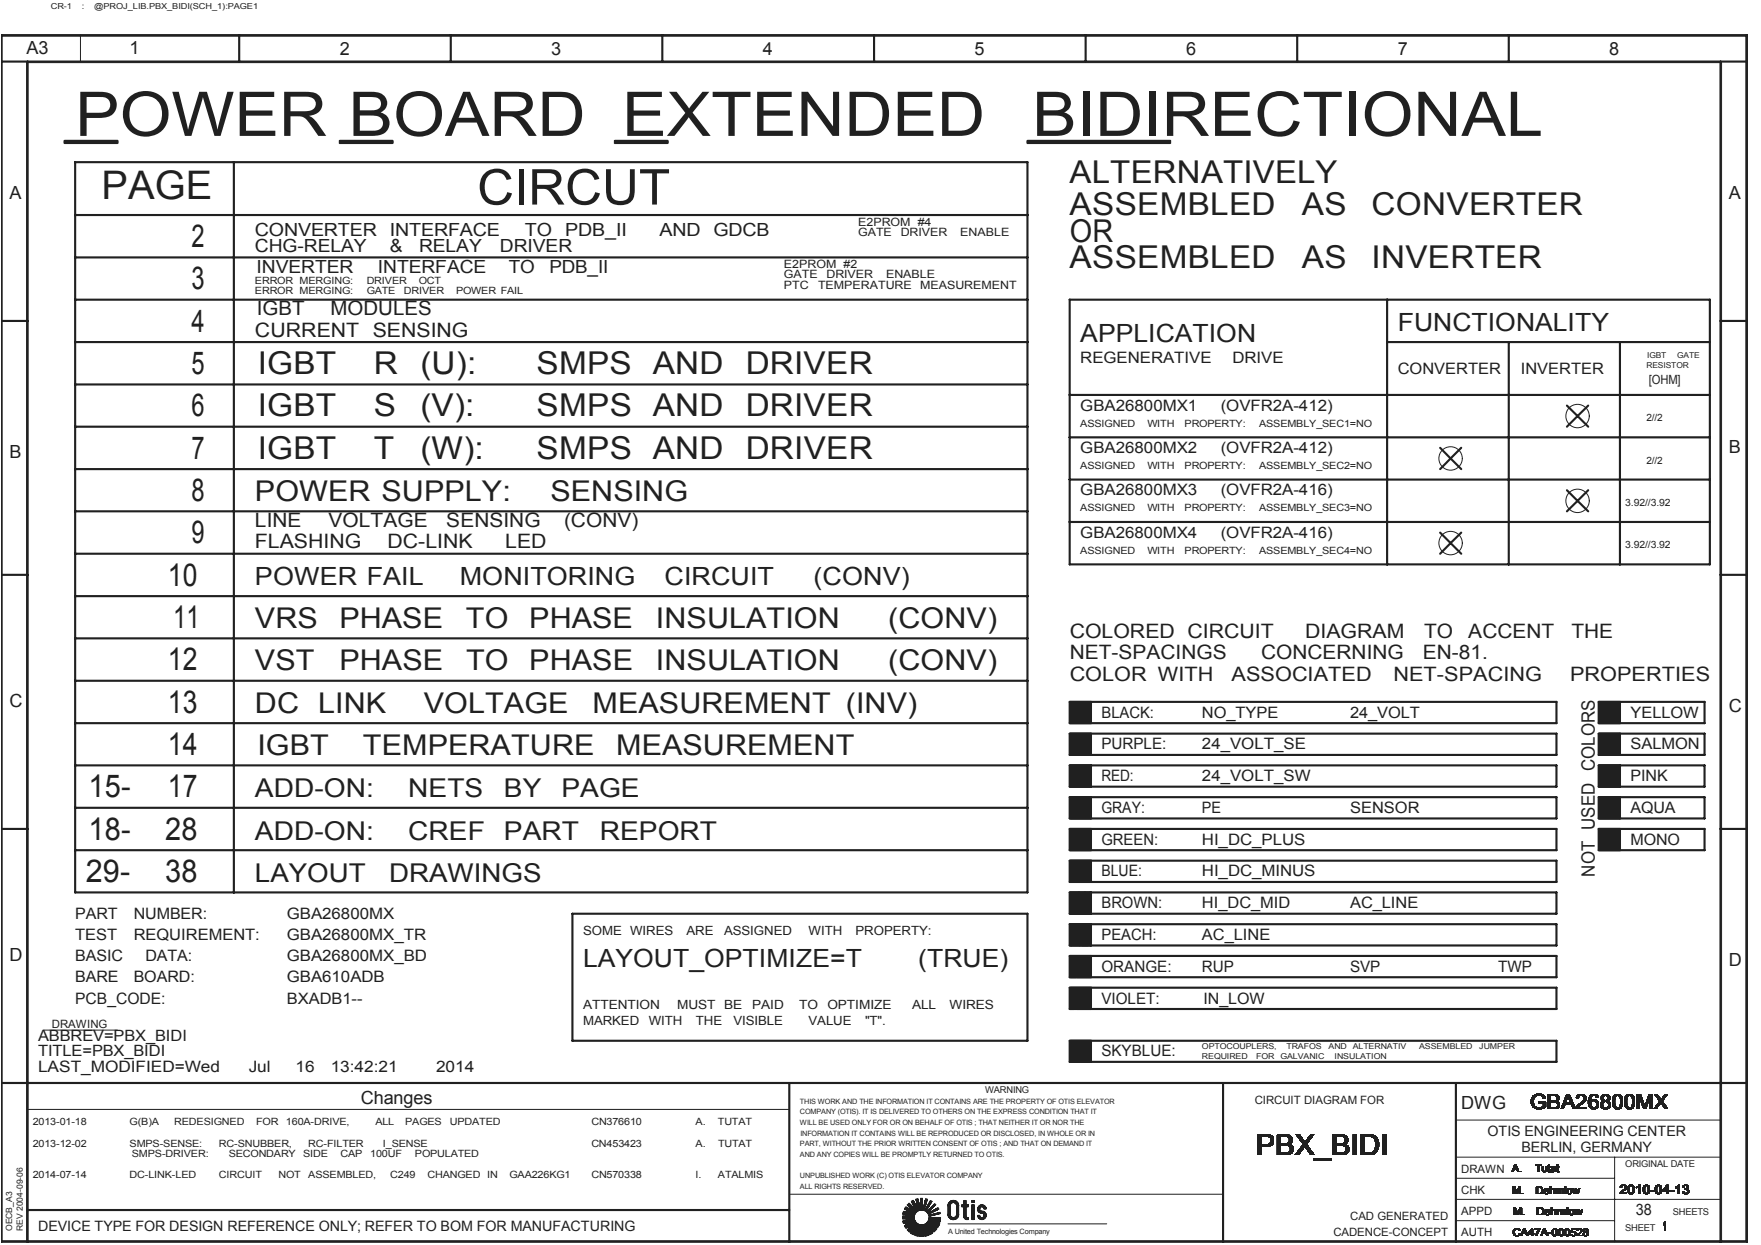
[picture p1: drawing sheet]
<svg xmlns="http://www.w3.org/2000/svg" width="297mm" height="210mm" viewBox="0 0 297 210" stroke-linecap="round" stroke-linejoin="round" font-family="sans-serif">
<g fill="none" stroke="#231f20" stroke-width=".17">
<path d="M.4 6.1h294.1v203.1h-294.1zM13.6 5.9v4.5M7.3 173.7h12.5M4.7 187h128.4M245.6 195.1h44.6M245.6 188.8h44.6M245.6 198.7h26.7M272.3 195.1v14.3M4.5 209.4v-198.8h285.9v198.8M133.1 201.3h73.2M152.2 205.5h2.1M152.2 205.1h2"/>
<path d="M152.2 205h2.1M152.2 205.2h2M152.2 205.3h2M152.2 205.4h2M152.3 204.7h2M152.3 204.6h2.1M152.3 206h2.2M152.3 204.5h2.1M152.3 205.9h2.1M152.3 204.4h.9M152.3 204.5h1.1M152.3 204.4h.8"/>
<path d="M152.3 206.1h1.1M152.3 204.5h1.2M152.3 206h1.3M152.3 206.1h.9M152.4 204.3l.6 .1M152.4 204.3h.3M152.4 206.2h.7M152.4 206.2h.2M152.4 206.3l1.3-.3-1.2 .6h1.1M152.4 205.8h1.9M152.5 204.7h1.8M152.5 203.8l1.5 .8-1.6-.4h.1"/>
<path d="M152.6 203.8l.9 .1M152.6 203.8h.8M152.6 205.8h1.7M152.6 203.7h.6M152.6 203.8h.7M152.6 206.8h.7M152.6 206.8h.8M152.6 204.8h1.7M152.7 203.7h.5M152.7 203.6h.4M152.7 206.9h.5M152.7 203.6h.3"/>
<path d="M152.7 203.9h.9M152.7 206.6h1M152.7 203.6h.2M152.7 207h.3M152.7 206.5h5.7M152.8 203.5h.1M152.8 207h.1M152.8 207.1h.1M152.8 206.5h5.6M152.8 207.1l1-.6-.8 .9 .8-.1M152.8 205.7h1.5M152.8 204h.9"/>
<path d="M152.9 206.5h2.3M152.9 204h.8M152.9 206.2h-.5M153 204h.8M153 204.8h1.3M153 206.4h2M153 204.1h.8M153.1 207.4h.6M153.1 203.2h.6M153.1 206.4h1.8M153.1 204.1l.9 .1M153.1 203.1h.5"/>
<path d="M153.1 207.3h.7M153.1 203h.4M153.1 206.9h-.4M153.1 206.3h1.7M153.1 203.3h.6M153.1 207.3h.8M153.1 207.5h.5M153.1 205.7h1.2M153.2 203h.3M153.2 203.3h.6M153.2 207.2h.7M153.2 207.5h.4"/>
<path d="M153.2 207.2h.8M153.2 206.3h1.5M153.2 202.9h.2M153.2 204.2h.9M153.3 205.6h1M153.3 204.2h1.4M153.3 207.6h.2M153.3 206.2h1.4M153.3 203.4h.5M153.3 207.1h4.6M153.3 203.4h.6M153.3 204.9h1"/>
<path d="M153.4 207.7h.1M153.4 207h4.4M153.4 205.6h.9M153.4 203.5h.6M153.4 204.3h1.3M153.4 207.7l.7-.6-.5 .8M153.4 206.9h4.4M153.4 203.6h.6M153.4 204.3h1.2M153.4 206.2h1.2M153.5 203.6h.6M153.5 206.7h-.9"/>
<path d="M153.5 206.9h4.2M153.5 204.9h.8M153.5 205.5h.8M153.5 203.6h.7M153.5 206.8h4.2M153.5 206.1h1M153.6 203.7h.6M153.6 204.4h1M153.6 206.1h.9M153.6 206.8h4M153.6 203.1h-.6l1.3 1.2-1.5-.8M153.6 203.7h.7"/>
<path d="M153.6 205h.7M153.6 206h.9M153.7 204.4h.8M153.7 203.8h.6M153.7 205.5l-1.4 .4h2.1M153.7 207.9h.6M153.7 204.5h.8M153.7 202.5l.9 1.6-1.3-1.2M153.7 206.6h4.7M153.7 207.8h.6M153.7 202.5h.4M153.7 203.8l.7 .1"/>
<path d="M153.7 208h.5M153.7 202.6h.4M153.7 202.6h.5M153.8 207.7h.6M153.8 202.7h.4M153.8 202.7h.5M153.8 204.5h.7M153.8 202.5h.3M153.8 203.9h1.8M153.8 207.6h.7M153.8 208h.4M153.8 208h.3"/>
<path d="M153.8 207.5h3.4M153.8 202.8h.5M153.9 202.9h.4M153.9 202.8h.4M153.9 207.4h3.2M153.9 207.5h.6M153.9 202.5h.2M153.9 204h2M154 203h.4M154 204h1.9M154 207.3h3.1M154 202.4h.1"/>
<path d="M154 208.1h.1M154 204h1.2M154 207.3h3M154 203.1h.5M154 203.1h.4M154 204.1h1M154 207.2h4M154 207.1h-.8M154.1 204.1h.8M154.1 208.2h.1M154.1 207.1h3.9M154.1 208.2l.5-.8-.3 .9h.6"/>
<path d="M154.1 203.2h.4M154.1 204.2h.7M154.1 203.3h.5M154.1 203.3h.4M154.2 203.4h.4M154.3 203.5h.3M154.3 203.6h.4M154.3 203.5h.4M154.3 207.8l-.6 .1M154.3 204.7h-2l1.5 .3M154.4 208.2h.5M154.4 203.7h.4"/>
<path d="M154.4 207.7h-.7M154.4 203.8h.4M154.4 208h.6M154.4 208.1h.6M154.5 203.8h1.1M154.5 207.6l-.7 .1M154.5 207.9h.5M154.5 208h.5M154.5 208.3h.4M154.5 207.8h.6M154.5 207.7h2.7M154.5 207.7h2.8"/>
<path d="M154.5 202.3h.4M154.6 202.5h.3M154.6 202.4h.3M154.6 207.5l2.6 .1M154.6 202.6h.3M154.6 207.5h2.5M154.6 202.2h.2M154.6 202.7h.3M154.6 202.7h.4M154.7 202.9h.3M154.7 202.8h.3M154.7 203h.3"/>
<path d="M154.7 203h.4M154.7 203.1h.4M154.7 203.2h.4M154.8 208.4h.1M154.8 203.3h.3M154.8 203.4h.3M154.8 203.5h.4M154.9 203.6h.3M154.9 202.2h-.4l.4 1.8-.9-1.6M154.9 203.5h.3M154.9 203.7h.3M154.9 203.8h.7"/>
<path d="M154.9 208.4l.2-.8v.9M155.1 208.2h.6M155.1 208h.6M155.1 208.1h.6M155.1 208.4h.6M155.1 208.3h.6M155.1 207.8h.6M155.1 207.9h.6M155.1 207.8h1.3M155.3 202.5h.3M155.3 202.4h.3M155.3 203.6h.3"/>
<path d="M155.3 203h.3M155.3 202v1.9l-.5-1.8M155.3 202.1h.3M155.3 203.1h.3M155.3 203.7h.3M155.3 202.2h.3M155.3 202.9h.3M155.3 203.5h.3M155.3 203.4h.3M155.3 203.3h.3M155.3 203.2h.3M155.3 202.3h.3"/>
<path d="M155.3 202.6h.3M155.3 202.7h.3M155.3 202.8h.3M155.3 202h.3v2M155.3 208.5h.3M155.6 204h.3M155.7 203.9h.2M155.7 203.8h.3M155.7 203.7h.3M155.8 203.6h.2M155.8 206.5h2.6M155.8 203.5h.2"/>
<path d="M155.8 203.4h.2M155.8 207.8h.6M155.8 203.3h.3M155.8 207.9h.6M155.8 208h.7M155.8 203.4h.3M155.9 208h.6M155.9 203.2h.2M155.9 206.4h2.5M155.9 203h.3M155.9 208.2h.6M155.9 203.1h.3"/>
<path d="M155.9 208.1h.6M156 202.9h.2M156 208.2h.5M156 202.8h.2M156 202.7h.3M156 202.5h.3M156 204.1h.2M156 208.4h.1M156 208.4l-.3-.7v.8M156 202.6h.3M156 204h.3M156 206.4h2.4"/>
<path d="M156.1 202.2h.3l-.5 1.9M156.1 204.2h.1M156.1 206.3h2.4M156.1 202.3h.3M156.1 202.1h.1M156.1 202.2h.2M156.1 202.1l-.4 1.9M156.2 203.1h-.3M156.2 203.8h.2M156.2 206.3h2.3M156.2 203.7h.3M156.2 202.9h-.2"/>
<path d="M156.3 203.6h.2M156.3 206.2h2.1M156.3 203.6h.3M156.3 204.3h.3M156.3 202.5h-.3M156.3 203.5h.3M156.3 206.2h1.9M156.4 202.4h-.4M156.4 203.9h-.3M156.4 204.4h.1M156.4 206.1h1.7M156.4 206.1h1.8"/>
<path d="M156.4 203.8l-.3 .1M156.4 204.2h.3M156.4 208.3l-.4 .1M156.4 207.7h-1.9M156.4 203.4h.3M156.4 206h1.6M156.5 207.7h.8M156.5 203.3h.3M156.5 204.1h.3M156.5 204.6h.3M156.5 207.8h.8M156.5 205.9h2.1"/>
<path d="M156.6 204.7h.1M156.6 204h.3M156.6 205.8h2M156.6 203h.3M156.6 203.1h.3M156.6 207.9h.7M156.6 205.7h2M156.6 207.9h.6M156.7 205.5h1.9M156.7 205.6h1.9M156.7 204.2h-.4M156.7 203.4h-.3"/>
<path d="M156.7 205h.3M156.7 208h.5M156.7 205h.4M156.7 204.9h.6M156.7 204.5h.3M156.7 205.7h1.9M156.7 205.5h2M156.7 204.5h.4M156.7 202.9h.3M156.7 208h.4M156.7 202.8h.3M156.7 205.3h2"/>
<path d="M156.7 205.4h2M156.7 203.3h-.3M156.8 204.1l-.4 .1M156.8 208.2h.1M156.8 204.4h.4M156.8 208.1h.1M156.8 202.7h.3M156.8 203.8h.3M156.8 208.2l-.4-.6 .2 .7h-.6M156.8 203.2h-.3M156.9 203.1h-.4M156.9 203.8h.3"/>
<path d="M156.9 204.4h.3M156.9 202.6h.3M156.9 202.6h.2M156.9 202.5h.3l-1 1.7M156.9 202.5h.2M156.9 203.7h.3M156.9 202.5h.1M156.9 202.4l-.9 1.7h.2M157 202.9h-.3M157 203.6h.3M157 203.9h-.3M157 204.3h.5"/>
<path d="M157 207.3h1M157.1 203.6h.3M157.1 203.5h.3M157.1 203.8l-.4 .1M157.1 207.3h.9M157.1 203.5h.4M157.1 207.3h.8M157.2 204.2h.5M157.2 207.4h.6M157.2 203.4h.4M157.3 203.6h-.4M157.3 207.5h.5"/>
<path d="M157.3 204.7h.8M157.3 207.5h.4M157.3 203.3h.4M157.4 204.3l-.5 .1M157.4 207.5h.3M157.4 204.1h.5M157.5 203.1h.3l-1.4 1.4M157.5 207.6h.1M157.5 204h.5M157.5 204.7h.8M157.5 203.1h.3M157.5 203.4h-.3"/>
<path d="M157.5 204h.6M157.5 203h.3M157.5 207.7l-.5-.5 .3 .6h-.7M157.6 203h.1M157.6 204.2h-.5M157.6 204h.5M157.6 204.7h.8M157.7 202.9l-1.4 1.4h.3M157.7 203.3h-.4M157.7 206.8h.6M157.7 204.8l-.9 .1M157.8 204.6h.8l-1.9 .5h.2"/>
<path d="M157.8 203.9h.6l-1.8 .8M157.8 203.2h-.4M157.8 204.1l-.5 .1M157.9 203.8h.4M157.9 204.6h.7M157.9 206l.6 .2h-2.3M158 203.8h.3M158 206.9h.2M158 204.8h-.9M158 203.7h.3M158.1 206.9h.1M158.1 203.7h.2"/>
<path d="M158.1 203.6h.1l-1.7 1 .4-.1M158.2 206.9l-.7-.2 .5 .5h-4M158.2 204.5h.4M158.3 203.9h-.6M158.3 204.5h.3M158.4 206.7h-4.8M158.4 204.4h.2M158.6 204.4l-1.9 .5h.7M158.6 206h-2.2M159.9 204.9h.1M159.9 203.3h.4v1.4h-.4M159.9 206.3h26.8"/>
<path d="M159.9 203.2h.4M159.9 203.3h.4M159.9 204.8h.4M159.9 203.1v1.8M159.9 204.9l.2 .4M159.9 203.3v1.4M159.9 203h.5M159.9 203.1h.4M159.9 204.9h.4M160 203h-.1M160 202.9h.4M160 203.3v1.4"/>
<path d="M160 205.1h.4M160 202.9h.5M160 205.1h.5M160.1 202.8l-.2 .3M160.1 202.8h.1M160.1 203.3v1.4M160.1 202.8h.5M160.1 205.3h1.4M160.1 202.7h1.4M160.2 202.7l-.1 .1M160.2 205.4l.2 .1h.8M160.2 203.3v1.4"/>
<path d="M160.2 205.4h1.2M160.2 202.6h1.2M160.3 202.6h-.1M160.3 202.6h1M160.3 205.4h1M160.3 205.5h1M160.3 203.1h-.4M160.4 202.5h-.1M160.4 205h-.5h.5M160.4 202.5h.1M160.4 202.5h.8M160.4 203h-.5"/>
<path d="M160.4 202.5l.3-.1 .5 .1M160.4 205.5h.8M160.5 205.6h.1M160.6 202.5h.4M160.6 205.2h-.5h.5M160.6 205.6h.4M161 202.8h.6M161 205.2h.6h-.6M161.1 205.6h.1M161.1 202.9h.5M161.1 205.1h.5M161.2 202.9h.4"/>
<path d="M161.2 205.1h.4M161.2 202.5h.1M161.2 203h.5M161.3 203h.4M161.3 205h.4M161.3 202.5l-1 .1M161.3 202.5v.1M161.3 203.1h.4M161.3 204.9h.4M161.3 202.6l.1 .1h-1.2M161.3 205.4l-.1 .1M161.3 203.2h.4"/>
<path d="M161.3 203.3h.4M161.3 204.8h.4M161.4 205.4h-.1M161.4 203.3v1.4M161.4 205.4h.1M161.5 202.7h.1M161.5 203.3v1.4M161.5 202.7l.1 .1M161.6 202.8v.1M161.6 202.8h.1M161.6 203.3v1.4M161.6 202.9h.1"/>
<path d="M161.6 205.1h.1M161.6 205.1l-.2 .3M161.6 202.9l.1 .1M161.7 203.1v1.8M161.7 205l-.1 .1M161.7 203v.1M161.7 203.3v1.4M161.7 204.9v.1M161.7 204.9h.1M161.7 203.3h-.4v1.4h.4M161.7 204.8l-.4 .1M162.2 203.1h1.1"/>
<path d="M162.2 203.4h1.1M162.2 203.5h1.1M162.2 203.3h1.1M162.2 203.2h1.1M162.6 202.4v2.7h.4v-2.7M162.6 205.1h.4M162.6 205.2h.4M162.6 202.4v2.7M162.6 205.3h.7M162.7 205.4h.6M162.7 202.4v2.7M162.7 205.5h.6"/>
<path d="M162.8 202.4v2.7M162.8 205.5h.5M162.9 205.6h.4M162.9 202.4v2.7M163 205.6h.3M163.9 202.4v.3M163.9 203.1v2.5M164 202.4v.3M164 203.1v2.5M164.1 202.4v.3M164.1 203.1v2.5M164.2 202.4v.3"/>
<path d="M164.2 203.1v2.5M164.3 202.4v.3M164.3 203.1v2.5M164.9 203.7h.4M164.9 205.1h.4M164.9 203.9h.4M164.9 204h.4M164.9 203.8h.4M164.9 205h.4M164.9 204.9h.4M164.9 204.1l.5 .1M164.9 203.6h.5"/>
<path d="M164.9 204.1h.5M164.9 205.1h.5M165 203.6h.4M165 204.2h1M165 203.5h.4M165 204.2h.7M165 205.2h.4M165 203.4h1.2M165 203.5h1.2M165 205.3h1.2M165.1 204.3h.9M165.1 205.3h1.1"/>
<path d="M165.1 204.3l1 .1M165.1 203.4h1.1M165.1 205.4h1.1M165.1 203.3h1M165.1 205.4h1M165.2 204.4h1M165.2 205.4h.9M165.2 205.5h.8M165.2 203.3h.8M165.2 203.2h.8M165.3 204.5h.9M165.3 205.5h.7"/>
<path d="M165.4 203.6h-.5M165.4 204.5h.8M165.4 203.1h.4M165.4 205.6h.5M165.4 204.5h.9M165.6 205.6h.1M165.8 203.5h.5M165.8 205.2h.5M165.8 203.6h.5M165.9 203.6h.4M165.9 204.6h.4M165.9 205.1h.4"/>
<path d="M165.9 204.7h.4M166 203.7h.3M166 204.7h.3M166 203.8h.3M166 205h.3M166 204.8h.3M166 204.9h.3M166.3 205.1h-.3M245.6 202.2h44.6M245.6 205.8h26.7"/>
<circle cx="244.7" cy="77.3" r="1.98"/>
<circle cx="266.1" cy="70.1" r="1.98"/>
<circle cx="244.7" cy="91.6" r="1.98"/>
<circle cx="266.1" cy="84.4" r="1.98"/>
</g>
<g fill="none" stroke="#231f20" stroke-width=".36">
<path d="M.2 5.9h294.5v203.5h-294.5zM.2 10.4h294.5M4.7 10.4v199M40.3 5.9v4.5M76 5.9v4.5M111.7 5.9v4.5M147.4 5.9v4.5M183.1 5.9v4.5M218.8 5.9v4.5M254.5 5.9v4.5M290.2 10.4v199M10.9 24.1h8.9"/>
<path d="M10.9 23.8h8.9M10.9 23.9h8.9M12.7 27.3h160.6v123.2h-160.6zM12.7 36.3h160.6M39.4 27.3v123.2M57.3 24.1h8.9M57.3 23.8h8.9M57.3 23.9h8.9M103.7 24.1h8.9M103.7 23.8h8.9M103.7 23.9h8.9M173.3 24.1h24.1"/>
<path d="M173.3 23.8h24.1M173.3 23.9h24.1M.2 54.1h4.5M12.7 57.7h160.6M12.7 50.5h160.6M12.7 43.4h160.6M180.4 50.5h108v44.7h-108zM234 50.5v44.7M234 57.7h54.4M254.5 57.7v37.5M273.2 57.7v37.5M290.2 54.1h4.5"/>
<path d="M12.7 71.9h160.6M12.7 64.8h160.6M12.7 79.1h160.6M180.4 73.7h108M180.4 66.6h108M242.9 75.5l1.8 1.8M244.7 77.3l1.8 1.8M244.7 77.3l-1.8 1.8M246.5 75.5l-1.8 1.8M264.3 68.4l1.8 1.7M266.1 70.1l1.8 1.8M266.1 70.1l-1.8 1.8"/>
<path d="M267.9 68.4l-1.8 1.7M.2 96.9h4.5M12.7 86.2h160.6M12.7 93.4h160.6M180.4 88h108M180.4 80.9h108M242.9 89.8l3.6 3.6M246.5 89.8l-3.6 3.6M264.3 82.6l1.8 1.8M266.1 84.4l1.8 1.8M266.1 84.4l-1.8 1.8M267.9 82.6l-1.8 1.8"/>
<path d="M290.2 96.9h4.5M12.7 100.5h160.6M12.7 107.6h160.6M12.7 114.8h160.6M180.4 118.3h82.1v3.6h-82.1zM180.6 118.3v3.6M180.8 118.3v3.6M181 118.3v3.6M181.1 118.3v3.6M181.3 118.3v3.6M181.5 118.3v3.6M181.7 118.3v3.6"/>
<path d="M181.9 118.3v3.6M182 118.3v3.6M182.2 118.3v3.6M182.4 118.3v3.6M182.6 118.3v3.6M182.8 118.3v3.6M182.9 118.3v3.6M183.1 118.3v3.6M183.3 118.3v3.6M183.5 118.3v3.6M183.7 118.3v3.6M183.8 118.3v3.6"/>
<path d="M184 118.3v3.6M269.7 118.3h17.8v3.6h-17.8zM269.8 118.3v3.6M270 118.3v3.6M270.2 118.3v3.6M270.4 118.3v3.6M270.6 118.3v3.6M270.7 118.3v3.6M270.9 118.3v3.6M271.1 118.3v3.6M271.3 118.3v3.6M271.5 118.3v3.6"/>
<path d="M271.6 118.3v3.6M271.8 118.3v3.6M272 118.3v3.6M272.2 118.3v3.6M272.3 118.3v3.6M272.5 118.3v3.6M272.7 118.3v3.6M272.9 118.3v3.6M273.1 118.3v3.6M273.2 118.3v3.6M.2 139.8h4.5M12.7 121.9h160.6"/>
<path d="M12.7 129h160.6M12.7 136.2h160.6M180.4 123.7h82.1v3.6h-82.1zM180.4 139.8h82.1v3.5h-82.1zM180.4 134.4h82.1v3.6h-82.1zM180.4 129h82.1v3.6h-82.1zM180.6 123.7v3.6M180.6 129v3.6M180.6 134.4v3.6M180.6 139.8v3.5M180.8 123.7v3.6M180.8 129v3.6"/>
<path d="M180.8 134.4v3.6M180.8 139.8v3.5M181 123.7v3.6M181 129v3.6M181 134.4v3.6M181 139.8v3.5M181.1 123.7v3.6M181.1 129v3.6M181.1 134.4v3.6M181.1 139.8v3.5M181.3 123.7v3.6M181.3 129v3.6"/>
<path d="M181.3 134.4v3.6M181.3 139.8v3.5M181.5 123.7v3.6M181.5 129v3.6M181.5 134.4v3.6M181.5 139.8v3.5M181.7 123.7v3.6M181.7 129v3.6M181.7 134.4v3.6M181.7 139.8v3.5M181.9 123.7v3.6M181.9 129v3.6"/>
<path d="M181.9 134.4v3.6M181.9 139.8v3.5M182 123.7v3.6M182 129v3.6M182 134.4v3.6M182 139.8v3.5M182.2 123.7v3.6M182.2 129v3.6M182.2 134.4v3.6M182.2 139.8v3.5M182.4 123.7v3.6M182.4 129v3.6"/>
<path d="M182.4 134.4v3.6M182.4 139.8v3.5M182.6 123.7v3.6M182.6 129v3.6M182.6 134.4v3.6M182.6 139.8v3.5M182.8 123.7v3.6M182.8 129v3.6M182.8 134.4v3.6M182.8 139.8v3.5M182.9 123.7v3.6M182.9 129v3.6"/>
<path d="M182.9 134.4v3.6M182.9 139.8v3.5M183.1 123.7v3.6M183.1 129v3.6M183.1 134.4v3.6M183.1 139.8v3.5M183.3 123.7v3.6M183.3 129v3.6M183.3 134.4v3.6M183.3 139.8v3.5M183.5 123.7v3.6M183.5 129v3.6"/>
<path d="M183.5 134.4v3.6M183.5 139.8v3.5M183.7 123.7v3.6M183.7 129v3.6M183.7 134.4v3.6M183.7 139.8v3.5M183.8 123.7v3.6M183.8 129v3.6M183.8 134.4v3.6M183.8 139.8v3.5M184 123.7v3.6M184 129v3.6"/>
<path d="M184 134.4v3.6M184 139.8v3.5M269.7 123.7h17.8v3.6h-17.8zM269.7 139.8h17.8v3.5h-17.8zM269.7 134.4h17.8v3.6h-17.8zM269.7 129h17.8v3.6h-17.8zM269.8 123.7v3.6M269.8 129v3.6M269.8 134.4v3.6M269.8 139.8v3.5M270 123.7v3.6M270 129v3.6"/>
<path d="M270 134.4v3.6M270 139.8v3.5M270.2 123.7v3.6M270.2 129v3.6M270.2 134.4v3.6M270.2 139.8v3.5M270.4 123.7v3.6M270.4 129v3.6M270.4 134.4v3.6M270.4 139.8v3.5M270.6 123.7v3.6M270.6 129v3.6"/>
<path d="M270.6 134.4v3.6M270.6 139.8v3.5M270.7 123.7v3.6M270.7 129v3.6M270.7 134.4v3.6M270.7 139.8v3.5M270.9 123.7v3.6M270.9 129v3.6M270.9 134.4v3.6M270.9 139.8v3.5M271.1 123.7v3.6M271.1 129v3.6"/>
<path d="M271.1 134.4v3.6M271.1 139.8v3.5M271.3 123.7v3.6M271.3 129v3.6M271.3 134.4v3.6M271.3 139.8v3.5M271.5 123.7v3.6M271.5 129v3.6M271.5 134.4v3.6M271.5 139.8v3.5M271.6 123.7v3.6M271.6 129v3.6"/>
<path d="M271.6 134.4v3.6M271.6 139.8v3.5M271.8 123.7v3.6M271.8 129v3.6M271.8 134.4v3.6M271.8 139.8v3.5M272 123.7v3.6M272 129v3.6M272 134.4v3.6M272 139.8v3.5M272.2 123.7v3.6M272.2 129v3.6"/>
<path d="M272.2 134.4v3.6M272.2 139.8v3.5M272.3 123.7v3.6M272.3 129v3.6M272.3 134.4v3.6M272.3 139.8v3.5M272.5 123.7v3.6M272.5 129v3.6M272.5 134.4v3.6M272.5 139.8v3.5M272.7 123.7v3.6M272.7 129v3.6"/>
<path d="M272.7 134.4v3.6M272.7 139.8v3.5M272.9 123.7v3.6M272.9 129v3.6M272.9 134.4v3.6M272.9 139.8v3.5M273.1 123.7v3.6M273.1 129v3.6M273.1 134.4v3.6M273.1 139.8v3.5M273.2 123.7v3.6M273.2 129v3.6"/>
<path d="M273.2 134.4v3.6M273.2 139.8v3.5M290.2 139.8h4.5M12.7 143.3h160.6M96.6 154.1h76.7v21.4h-76.7zM180.4 145.1h82.1v3.6h-82.1zM180.4 155.8h82.1v3.6h-82.1zM180.4 150.5h82.1v3.6h-82.1zM180.6 145.1v3.6M180.6 150.5v3.6M180.6 155.8v3.6M180.8 145.1v3.6"/>
<path d="M180.8 150.5v3.6M180.8 155.8v3.6M181 145.1v3.6M181 150.5v3.6M181 155.8v3.6M181.1 145.1v3.6M181.1 150.5v3.6M181.1 155.8v3.6M181.3 145.1v3.6M181.3 150.5v3.6M181.3 155.8v3.6M181.5 145.1v3.6"/>
<path d="M181.5 150.5v3.6M181.5 155.8v3.6M181.7 145.1v3.6M181.7 150.5v3.6M181.7 155.8v3.6M181.9 145.1v3.6M181.9 150.5v3.6M181.9 155.8v3.6M182 145.1v3.6M182 150.5v3.6M182 155.8v3.6M182.2 145.1v3.6"/>
<path d="M182.2 150.5v3.6M182.2 155.8v3.6M182.4 145.1v3.6M182.4 150.5v3.6M182.4 155.8v3.6M182.6 145.1v3.6M182.6 150.5v3.6M182.6 155.8v3.6M182.8 145.1v3.6M182.8 150.5v3.6M182.8 155.8v3.6M182.9 145.1v3.6"/>
<path d="M182.9 150.5v3.6M182.9 155.8v3.6M183.1 145.1v3.6M183.1 150.5v3.6M183.1 155.8v3.6M183.3 145.1v3.6M183.3 150.5v3.6M183.3 155.8v3.6M183.5 145.1v3.6M183.5 150.5v3.6M183.5 155.8v3.6M183.7 145.1v3.6"/>
<path d="M183.7 150.5v3.6M183.7 155.8v3.6M183.8 145.1v3.6M183.8 150.5v3.6M183.8 155.8v3.6M184 145.1v3.6M184 150.5v3.6M184 155.8v3.6M180.4 175.5h82.1v3.5h-82.1zM180.4 166.5h82.1v3.6h-82.1zM180.4 161.2h82.1v3.6h-82.1zM180.6 161.2v3.6"/>
<path d="M180.6 166.5v3.6M180.6 175.5v3.5M180.8 161.2v3.6M180.8 166.5v3.6M180.8 175.5v3.5M181 161.2v3.6M181 166.5v3.6M181 175.5v3.5M181.1 161.2v3.6M181.1 166.5v3.6M181.1 175.5v3.5M181.3 161.2v3.6"/>
<path d="M181.3 166.5v3.6M181.3 175.5v3.5M181.5 161.2v3.6M181.5 166.5v3.6M181.5 175.5v3.5M181.7 161.2v3.6M181.7 166.5v3.6M181.7 175.5v3.5M181.9 161.2v3.6M181.9 166.5v3.6M181.9 175.5v3.5M182 161.2v3.6"/>
<path d="M182 166.5v3.6M182 175.5v3.5M182.2 161.2v3.6M182.2 166.5v3.6M182.2 175.5v3.5M182.4 161.2v3.6M182.4 166.5v3.6M182.4 175.5v3.5M182.6 161.2v3.6M182.6 166.5v3.6M182.6 175.5v3.5M182.8 161.2v3.6"/>
<path d="M182.8 166.5v3.6M182.8 175.5v3.5M182.9 161.2v3.6M182.9 166.5v3.6M182.9 175.5v3.5M183.1 161.2v3.6M183.1 166.5v3.6M183.1 175.5v3.5M183.3 161.2v3.6M183.3 166.5v3.6M183.3 175.5v3.5M183.5 161.2v3.6"/>
<path d="M183.5 166.5v3.6M183.5 175.5v3.5M183.7 161.2v3.6M183.7 166.5v3.6M183.7 175.5v3.5M183.8 161.2v3.6M183.8 166.5v3.6M183.8 175.5v3.5M184 161.2v3.6M184 166.5v3.6M184 175.5v3.5M.2 182.6h294.5"/>
<path d="M133.1 182.6v26.8M206.3 182.6v26.8M245.6 182.6v26.8M4.7 204h128.4"/>
</g>
<g font-size="10.4" fill="#231f20">
<text x="12.7" y="22.9">POWER BOARD EXTENDED</text>
<text x="174.1" y="22.9">BIDIRECTIONAL</text>
</g>
<text font-size="8.3" fill="#231f20" x="80.5" y="34.5">CIRCUT</text>
<text font-size="6.6" fill="#231f20" x="17.1" y="33.6">PAGE</text>
<g font-size="5.3" fill="#231f20">
<text x="180.4" y="30.9">ALTERNATIVELY</text>
<text x="32.3" y="41.6">2</text>
<text x="180.4" y="36.3">ASSEMBLED</text>
<text x="180.4" y="40.7">OR</text>
<text x="219.6" y="36.3">AS</text>
<text x="231.4" y="36.3">CONVERTER</text>
<text x="180.4" y="45.2">ASSEMBLED</text>
<text x="219.6" y="45.2">AS</text>
<text x="231.4" y="45.2">INVERTER</text>
<text x="32.3" y="48.8">3</text>
<text x="32.3" y="55.9">4</text>
<text x="32.3" y="63.1">5</text>
<text x="43.5" y="63.1">IGBT</text>
<text x="63.1" y="63.1">R</text>
<text x="70.9" y="63.1">(U):</text>
<text x="90.5" y="63.1">SMPS AND</text>
<text x="125.8" y="63.1">DRIVER</text>
<text x="32.3" y="70.2">6</text>
<text x="43.5" y="70.2">IGBT</text>
<text x="63.1" y="70.2">S</text>
<text x="70.9" y="70.2">(V):</text>
<text x="90.5" y="70.2">SMPS AND</text>
<text x="125.8" y="70.2">DRIVER</text>
<text x="32.3" y="77.3">7</text>
<text x="43.5" y="77.3">IGBT</text>
<text x="63.1" y="77.3">T</text>
<text x="70.9" y="77.3">(W):</text>
<text x="90.5" y="77.3">SMPS AND</text>
<text x="125.8" y="77.3">DRIVER</text>
<text x="32.3" y="84.5">8</text>
<text x="32.3" y="91.6">9</text>
<text x="28.3" y="98.7">10</text>
<text x="29.2" y="105.9">11</text>
<text x="28.3" y="113">12</text>
<text x="28.3" y="120.2">13</text>
<text x="28.3" y="127.3">14</text>
<text x="14.9" y="134.4">15-</text>
<text x="28.3" y="134.4">17</text>
<text x="14.9" y="141.6">18-</text>
<text x="27.8" y="141.6">28</text>
<text x="14.5" y="148.7">29-</text>
<text x="27.8" y="148.7">38</text>
</g>
<g font-size="4.8" fill="#231f20">
<text x="43" y="84.4">POWER SUPPLY:</text>
<text x="92.8" y="84.4">SENSING</text>
<text x="43" y="105.9">VRS</text>
<text x="57.2" y="105.9">PHASE</text>
<text x="78.6" y="105.9">TO</text>
<text x="89.3" y="105.9">PHASE</text>
<text x="110.6" y="105.9">INSULATION</text>
<text x="149.8" y="105.9">(CONV)</text>
<text x="43" y="113">VST</text>
<text x="57.2" y="113">PHASE</text>
<text x="78.6" y="113">TO</text>
<text x="89.3" y="113">PHASE</text>
<text x="110.6" y="113">INSULATION</text>
<text x="149.8" y="113">(CONV)</text>
<text x="43" y="120.1">DC LINK</text>
<text x="71.5" y="120.1">VOLTAGE</text>
<text x="100" y="120.1">MEASUREMENT (INV)</text>
<text x="43.4" y="127.3">IGBT</text>
<text x="61.2" y="127.3">TEMPERATURE</text>
<text x="103.9" y="127.3">MEASUREMENT</text>
<text x="211.8" y="194.7">PBX_BIDI</text>
</g>
<g font-size="4.4" fill="#231f20">
<text x="43" y="134.4">ADD-ON:</text>
<text x="68.9" y="134.4">NETS</text>
<text x="85" y="134.4">BY</text>
<text x="94.7" y="134.4">PAGE</text>
<text x="43" y="141.5">ADD-ON:</text>
<text x="68.9" y="141.5">CREF</text>
<text x="85" y="141.5">PART</text>
<text x="101.2" y="141.5">REPORT</text>
<text x="43" y="148.7">LAYOUT</text>
<text x="65.6" y="148.7">DRAWINGS</text>
</g>
<g font-size="4.2" fill="#231f20">
<text x="182.2" y="57.7">APPLICATION</text>
<text x="235.8" y="55.9">FUNCTIONALITY</text>
<text x="43" y="98.7">POWER FAIL</text>
<text x="77.6" y="98.7">MONITORING</text>
<text x="112.1" y="98.7">CIRCUIT</text>
<text x="137.2" y="98.7">(CONV)</text>
<text x="98.3" y="163">LAYOUT_OPTIMIZE=T</text>
<text x="154.9" y="163">(TRUE)</text>
</g>
<text font-size="3.5" fill="#231f20" x="258.1" y="187">GBA26800MX</text>
<g font-size="3.3" fill="#231f20">
<text x="43.3" y="53.2">IGBT</text>
<text x="55.7" y="53.2">MODULES</text>
<text x="43" y="56.7">CURRENT SENSING</text>
<text x="43" y="88.9">LINE</text>
<text x="55.4" y="88.9">VOLTAGE</text>
<text x="75.3" y="88.9">SENSING</text>
<text x="95.1" y="88.9">(CONV)</text>
<text x="43" y="92.4">FLASHING</text>
<text x="65.4" y="92.4">DC-LINK</text>
<text x="85.2" y="92.4">LED</text>
<text x="180.4" y="107.6">COLORED CIRCUIT</text>
<text x="220.1" y="107.6">DIAGRAM</text>
<text x="240.2" y="107.6">TO</text>
<text x="247.7" y="107.6">ACCENT</text>
<text x="265.1" y="107.6">THE</text>
<text x="180.4" y="111.2">NET-SPACINGS</text>
<text x="212.7" y="111.2">CONCERNING</text>
<text x="240" y="111.2">EN-81.</text>
<text x="180.4" y="114.7">COLOR WITH</text>
<text x="207.7" y="114.7">ASSOCIATED</text>
<text x="235" y="114.7">NET-SPACING</text>
<text x="264.8" y="114.7">PROPERTIES</text>
</g>
<g font-size="3.1" fill="#231f20">
<text x="4.5" y="9.1">A3</text>
<text x="21.9" y="9.1">1</text>
<text x="57.3" y="9.3">2</text>
<text x="93" y="9.3">3</text>
<text x="128.7" y="9.3">4</text>
<text x="164.4" y="9.3">5</text>
<text x="200.1" y="9.3">6</text>
<text x="235.8" y="9.3">7</text>
<text x="271.5" y="9.3">8</text>
<text x="1.6" y="33.5">A</text>
<text x="291.6" y="33.5">A</text>
<text x="43" y="39.8">CONVERTER</text>
<text x="65.7" y="39.8">INTERFACE</text>
<text x="88.5" y="39.8">TO</text>
<text x="95.4" y="39.8">PDB_II</text>
<text x="111.3" y="39.8">AND</text>
<text x="120.4" y="39.8">GDCB</text>
<text x="43" y="42.5">CHG-RELAY</text>
<text x="43.3" y="46">INVERTER</text>
<text x="63.7" y="46">INTERFACE</text>
<text x="65.7" y="42.5">&amp;</text>
<text x="70.7" y="42.5">RELAY</text>
<text x="84.3" y="42.5">DRIVER</text>
<text x="85.8" y="46">TO</text>
<text x="92.7" y="46">PDB_II</text>
<text x="1.6" y="77.3">B</text>
<text x="291.6" y="76.4">B</text>
<text x="1.6" y="119.2">C</text>
<text x="291.6" y="120.1">C</text>
<text x="269" y="147.8" transform="rotate(-90 269 147.8)">NOT USED COLORS</text>
<text x="1.6" y="162">D</text>
<text x="291.6" y="162.9">D</text>
<text x="60.9" y="186.1">Changes</text>
<text x="246.5" y="187">DWG</text>
</g>
<g font-size="2.7" fill="#231f20">
<text x="182.2" y="61.2">REGENERATIVE</text>
<text x="207.9" y="61.2">DRIVE</text>
<text x="235.8" y="63">CONVERTER</text>
<text x="256.5" y="63">INVERTER</text>
<text x="182.2" y="69.2">GBA26800MX1</text>
<text x="205.9" y="69.2">(OVFR2A-412)</text>
<text x="182.2" y="76.4">GBA26800MX2</text>
<text x="205.9" y="76.4">(OVFR2A-412)</text>
<text x="182.2" y="83.5">GBA26800MX3</text>
<text x="205.9" y="83.5">(OVFR2A-416)</text>
<text x="182.2" y="90.7">GBA26800MX4</text>
<text x="205.9" y="90.7">(OVFR2A-416)</text>
<text x="185.8" y="121">BLACK:</text>
<text x="202.7" y="121">NO_TYPE</text>
<text x="227.7" y="121">24_VOLT</text>
<text x="275" y="121">YELLOW</text>
<text x="185.8" y="126.4">PURPLE:</text>
<text x="185.8" y="131.7">RED:</text>
<text x="202.7" y="131.7">24_VOLT_SW</text>
<text x="202.7" y="126.4">24_VOLT_SE</text>
<text x="275" y="131.7">PINK</text>
<text x="275" y="126.4">SALMON</text>
<text x="185.8" y="137.1">GRAY:</text>
<text x="202.7" y="137.1">PE</text>
<text x="227.7" y="137.1">SENSOR</text>
<text x="275" y="137.1">AQUA</text>
<text x="185.8" y="142.4">GREEN:</text>
<text x="202.7" y="142.4">HI_DC_PLUS</text>
<text x="275" y="142.4">MONO</text>
<text x="185.8" y="147.8">BLUE:</text>
<text x="202.7" y="147.8">HI_DC_MINUS</text>
<text x="12.7" y="154.9">PART</text>
<text x="22.5" y="154.9">NUMBER:</text>
<text x="48.4" y="154.9">GBA26800MX</text>
<text x="185.8" y="153.1">BROWN:</text>
<text x="202.7" y="153.1">HI_DC_MID</text>
<text x="227.7" y="153.1">AC_LINE</text>
<text x="12.7" y="158.5">TEST</text>
<text x="22.5" y="158.5">REQUIREMENT:</text>
<text x="48.4" y="158.5">GBA26800MX_TR</text>
<text x="185.8" y="158.5">PEACH:</text>
<text x="202.7" y="158.5">AC_LINE</text>
<text x="12.7" y="162">BASIC</text>
<text x="12.7" y="165.6">BARE</text>
<text x="22.5" y="165.6">BOARD:</text>
<text x="24.5" y="162">DATA:</text>
<text x="48.4" y="162">GBA26800MX_BD</text>
<text x="48.4" y="165.6">GBA610ADB</text>
<text x="185.8" y="163.8">ORANGE:</text>
<text x="202.7" y="163.8">RUP</text>
<text x="227.7" y="163.8">SVP</text>
<text x="252.7" y="163.8">TWP</text>
<text x="12.7" y="169.2">PCB_CODE:</text>
<text x="48.4" y="169.2">BXADB1--</text>
<text x="185.8" y="169.2">VIOLET:</text>
<text x="203" y="169.2">IN_LOW</text>
<text x="185.8" y="178.1">SKYBLUE:</text>
<text x="6.4" y="180.8">LAST_MODIFIED=Wed</text>
<text x="42" y="180.8">Jul</text>
<text x="49.9" y="180.8">16</text>
<text x="55.8" y="180.8">13:42:21</text>
<text x="73.5" y="180.8">2014</text>
<text x="275.9" y="204.9">38</text>
</g>
<g font-size="2.6" fill="#231f20">
<text x="6.4" y="175.4">ABBREV=PBX_BIDI</text>
<text x="6.4" y="178.1">TITLE=PBX_BIDI</text>
</g>
<g font-size="2.4" fill="#231f20">
<text x="250.9" y="191.5">OTIS ENGINEERING CENTER</text>
<text x="256.6" y="194.2">BERLIN, GERMANY</text>
<text x="6.4" y="207.5">DEVICE TYPE FOR DESIGN REFERENCE ONLY; REFER TO BOM FOR MANUFACTURING</text>
</g>
<g font-size="2.2" fill="#231f20">
<text x="273.2" y="201.3">2010-04-13</text>
<text x="280.5" y="207.5">1</text>
</g>
<g font-size="2.1" fill="#231f20">
<text x="278.1" y="64.8">[OHM]</text>
<text x="98.3" y="157.6">SOME WIRES</text>
<text x="115.8" y="157.6">ARE</text>
<text x="122.1" y="157.6">ASSIGNED</text>
<text x="136.4" y="157.6">WITH</text>
<text x="144.3" y="157.6">PROPERTY:</text>
<text x="98.3" y="170.1">ATTENTION</text>
<text x="98.3" y="172.7">MARKED</text>
<text x="109.4" y="172.7">WITH</text>
<text x="114.2" y="170.1">MUST BE</text>
<text x="117.4" y="172.7">THE</text>
<text x="123.7" y="172.7">VISIBLE</text>
<text x="126.9" y="170.1">PAID</text>
<text x="134.8" y="170.1">TO</text>
<text x="136.4" y="172.7">VALUE</text>
<text x="139.6" y="170.1">OPTIMIZE</text>
<text x="145.9" y="172.7">&quot;T&quot;.</text>
<text x="153.8" y="170.1">ALL</text>
<text x="160.2" y="170.1">WIRES</text>
</g>
<g font-size="1.9" fill="#231f20">
<text x="144.7" y="38">E2PROM #4</text>
<text x="144.7" y="39.8">GATE</text>
<text x="151.9" y="39.8">DRIVER</text>
<text x="162" y="39.8">ENABLE</text>
<text x="132.2" y="45.1">E2PROM #2</text>
<text x="132.2" y="46.9">GATE</text>
<text x="139.4" y="46.9">DRIVER</text>
<text x="149.5" y="46.9">ENABLE</text>
<text x="132.2" y="48.7">PTC</text>
<text x="138" y="48.7">TEMPERATURE</text>
<text x="155.2" y="48.7">MEASUREMENT</text>
<text x="8.8" y="173.3">DRAWING</text>
<text x="211.7" y="186.1">CIRCUIT DIAGRAM FOR</text>
<text x="246.5" y="197.7">DRAWN</text>
<text x="246.5" y="201.3">CHK</text>
<text x="224.9" y="208.4">CADENCE-CONCEPT</text>
<text x="227.7" y="205.8">CAD GENERATED</text>
<text x="246.5" y="208.4">AUTH</text>
<text x="246.5" y="204.9">APPD</text>
</g>
<g font-size="1.8" fill="#231f20">
<text x="255.1" y="197.7">A.</text>
<text x="259" y="197.7">Tutat</text>
<text x="255.1" y="201.3">M.</text>
<text x="259.1" y="201.3">Dehmlow</text>
<text x="255.2" y="208.4">CA47A-000528</text>
<text x="255.2" y="204.8">M.</text>
<text x="259.2" y="204.8">Dehmlow</text>
</g>
<g font-size="1.7" fill="#231f20">
<text x="43" y="47.9">ERROR MERGING:</text>
<text x="61.9" y="47.9">DRIVER</text>
<text x="70.6" y="47.9">OCT</text>
<text x="43" y="49.6">ERROR MERGING:</text>
<text x="61.9" y="49.6">GATE</text>
<text x="68.1" y="49.6">DRIVER</text>
<text x="76.9" y="49.6">POWER FAIL</text>
<text x="182.2" y="71.9">ASSIGNED</text>
<text x="193.5" y="71.9">WITH</text>
<text x="199.8" y="71.9">PROPERTY:</text>
<text x="212.4" y="71.9">ASSEMBLY_SEC1=NO</text>
<text x="277.7" y="71">2//2</text>
<text x="182.2" y="79.1">ASSIGNED</text>
<text x="193.5" y="79.1">WITH</text>
<text x="199.8" y="79.1">PROPERTY:</text>
<text x="212.4" y="79.1">ASSEMBLY_SEC2=NO</text>
<text x="277.7" y="78.2">2//2</text>
<text x="182.2" y="86.2">ASSIGNED</text>
<text x="193.5" y="86.2">WITH</text>
<text x="199.8" y="86.2">PROPERTY:</text>
<text x="212.4" y="86.2">ASSEMBLY_SEC3=NO</text>
<text x="274.1" y="85.3">3.92//3.92</text>
<text x="182.2" y="93.4">ASSIGNED</text>
<text x="193.5" y="93.4">WITH</text>
<text x="199.8" y="93.4">PROPERTY:</text>
<text x="212.4" y="93.4">ASSEMBLY_SEC4=NO</text>
<text x="274.1" y="92.5">3.92//3.92</text>
<text x="5.5" y="189.7">2013-01-18</text>
<text x="21.9" y="189.7">G(B)A</text>
<text x="29.4" y="189.7">REDESIGNED</text>
<text x="43.2" y="189.7">FOR</text>
<text x="48.2" y="189.7">160A-DRIVE,</text>
<text x="63.3" y="189.7">ALL</text>
<text x="68.3" y="189.7">PAGES</text>
<text x="75.9" y="189.7">UPDATED</text>
<text x="99.8" y="189.7">CN376610</text>
<text x="117.3" y="189.7">A.</text>
<text x="121.1" y="189.7">TUTAT</text>
<text x="5.5" y="193.3">2013-12-02</text>
<text x="21.9" y="193.3">SMPS-SENSE:</text>
<text x="22.2" y="195.1">SMPS-DRIVER:</text>
<text x="36.9" y="193.3">RC-SNUBBER,</text>
<text x="38.6" y="195.1">SECONDARY</text>
<text x="51.1" y="195.1">SIDE</text>
<text x="52" y="193.3">RC-FILTER</text>
<text x="57.4" y="195.1">CAP</text>
<text x="62.4" y="195.1">100UF</text>
<text x="64.6" y="193.3">I_SENSE</text>
<text x="70" y="195.1">POPULATED</text>
<text x="99.7" y="193.3">CN453423</text>
<text x="117.3" y="193.3">A.</text>
<text x="121.1" y="193.3">TUTAT</text>
<text x="5.5" y="198.7">2014-07-14</text>
<text x="21.9" y="198.7">DC-LINK-LED</text>
<text x="36.9" y="198.7">CIRCUIT</text>
<text x="47" y="198.7">NOT</text>
<text x="52" y="198.7">ASSEMBLED,</text>
<text x="65.8" y="198.7">C249</text>
<text x="72.1" y="198.7">CHANGED IN</text>
<text x="85.9" y="198.7">GAA226KG1</text>
<text x="99.8" y="198.7">CN570338</text>
<text x="117.3" y="198.7">I.</text>
<text x="121.1" y="198.7">ATALMIS</text>
</g>
<g font-size="1.6" fill="#231f20">
<text x="166.2" y="184.4">WARNING</text>
<text x="274.1" y="196.8">ORIGINAL DATE</text>
<text x="274.1" y="207.5">SHEET</text>
<text x="282.2" y="204.9">SHEETS</text>
</g>
<g font-size="1.4" fill="#231f20">
<text x="8.6" y="1.5">CR-1</text>
<text x="13.8" y="1.5">:</text>
<text x="15.9" y="1.5">@PROJ_LIB.PBX_BIDI(SCH_1):PAGE1</text>
<text x="277.7" y="62.1">RESISTOR</text>
<text x="277.8" y="60.3">IGBT</text>
<text x="282.9" y="60.3">GATE</text>
<text x="202.7" y="176.8">OPTOCOUPLERS,</text>
<text x="202.7" y="178.5">REQUIRED</text>
<text x="211.9" y="178.5">FOR</text>
<text x="216" y="178.5">GALVANIC</text>
<text x="217" y="176.8">TRAFOS</text>
<text x="224.1" y="176.8">AND</text>
<text x="225.1" y="178.5">INSULATION</text>
<text x="228.2" y="176.8">ALTERNATIV</text>
<text x="239.4" y="176.8">ASSEMBLED</text>
<text x="249.5" y="176.8">JUMPER</text>
<text x="2.1" y="207.6" transform="rotate(-90 2.1 207.6)">OECB_A3</text>
<text x="3.9" y="207.6" transform="rotate(-90 3.9 207.6)">REV 2004-09-06</text>
</g>
<g font-size="1.2" fill="#231f20">
<text x="134.9" y="187.9">COMPANY (OTIS). IT IS DELIVERED TO OTHERS ON THE EXPRESS CONDITION THAT IT</text>
<text x="134.9" y="189.7">WILL BE USED ONLY FOR OR ON BEHALF OF OTIS ; THAT NEITHER IT OR NOR THE</text>
<text x="134.9" y="186.1">THIS WORK AND THE INFORMATION IT CONTAINS ARE THE PROPERTY OF OTIS ELEVATOR</text>
<text x="135" y="191.4">INFORMATION IT CONTAINS WILL BE REPRODUCED OR DISCLOSED, IN WHOLE OR IN</text>
<text x="134.9" y="195">AND ANY COPIES WILL BE PROMPTLY RETURNED TO OTIS.</text>
<text x="134.9" y="193.2">PART, WITHOUT THE PRIOR WRITTEN CONSENT OF OTIS ; AND THAT ON DEMAND IT</text>
<text x="134.9" y="200.4">ALL RIGHTS RESERVED.</text>
<text x="134.9" y="198.6">UNPUBLISHED WORK (C) OTIS ELEVATOR COMPANY</text>
<text x="159.9" y="208">A United Technologies Company</text>
</g>
</svg>
